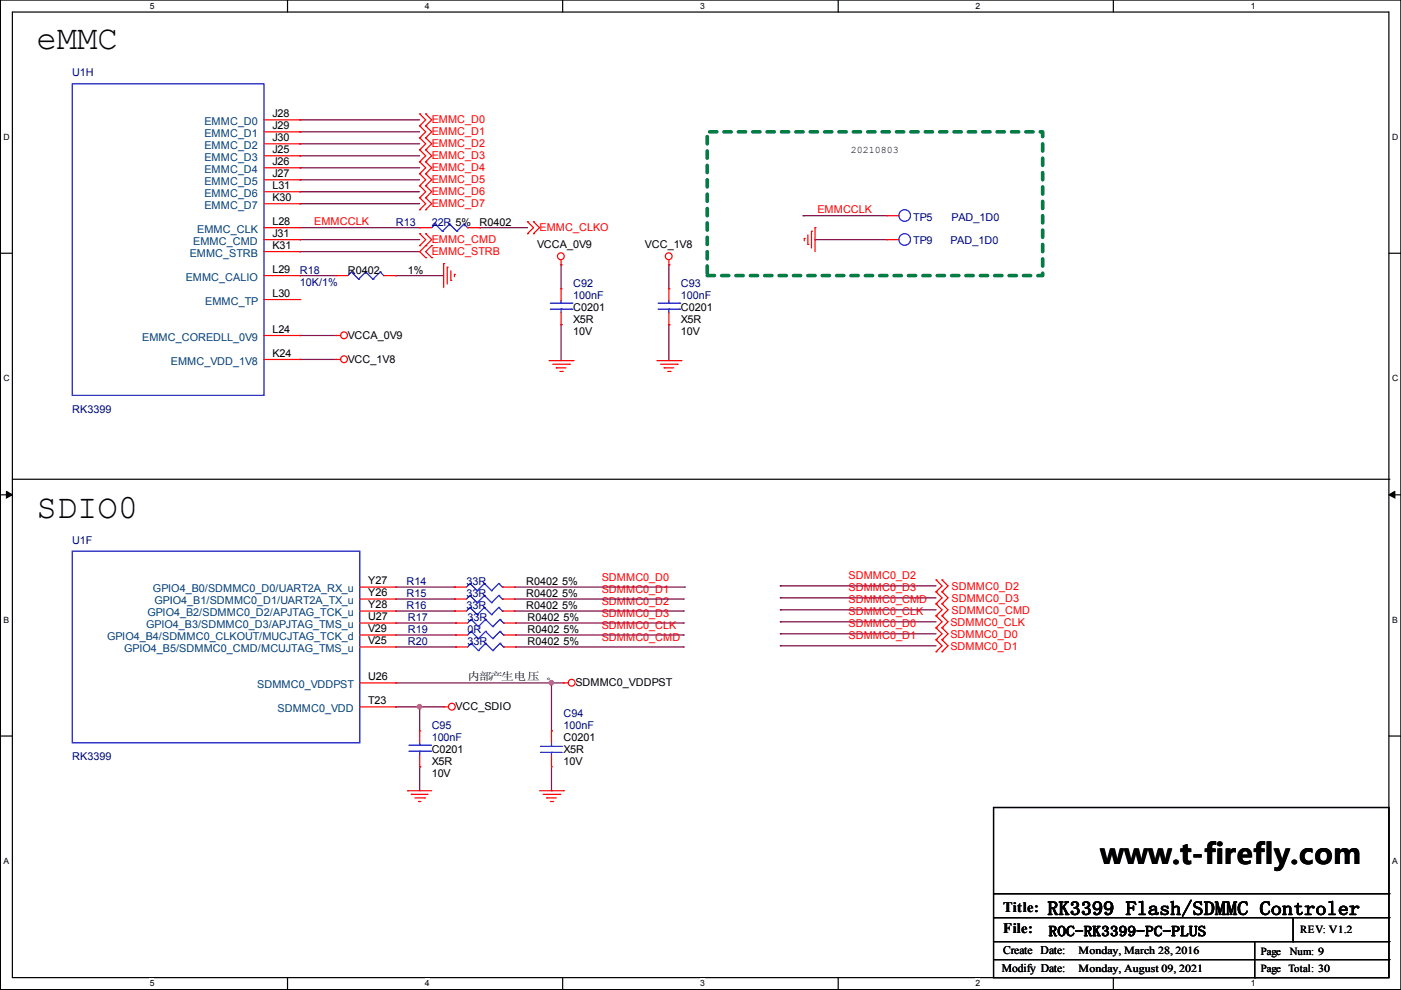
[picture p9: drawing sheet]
<svg xmlns="http://www.w3.org/2000/svg" width="297mm" height="210mm" viewBox="0 0 297 210" stroke-linecap="round" stroke-linejoin="round" font-family="sans-serif">
<path d="M.1 0h296.9v209.8h-296.9zM2.6 2.6h291.9v204.7h-291.9z" fill="none" stroke="#000" stroke-width=".25"/>
<g fill="#fff">
<path d="M31.8 .3h.9v1.9h-.9z"/>
<path d="M31.8 207.5h.9v2h-.9z"/>
</g>
<path d="M61 0v2.6M61 207.3v2.5" fill="none" stroke="#000" stroke-width=".25"/>
<g fill="#fff">
<path d="M90.1 .3h.9v1.9h-.9z"/>
<path d="M90.1 207.5h.9v2h-.9z"/>
</g>
<path d="M119.3 0v2.6M119.3 207.3v2.5" fill="none" stroke="#000" stroke-width=".25"/>
<g fill="#fff">
<path d="M148.4 .3h1v1.9h-1z"/>
<path d="M148.4 207.5h1v2h-1z"/>
</g>
<path d="M177.7 0v2.6M177.7 207.3v2.5" fill="none" stroke="#000" stroke-width=".25"/>
<g fill="#fff">
<path d="M206.8 .3h1v1.9h-1z"/>
<path d="M206.8 207.5h1v2h-1z"/>
</g>
<path d="M236.1 0v2.6M236.1 207.3v2.5" fill="none" stroke="#000" stroke-width=".25"/>
<g fill="#fff">
<path d="M265.2 .3h.9v1.9h-.9z"/>
<path d="M265.2 207.5h.9v2h-.9z"/>
<path d="M.8 28.1h1.1v2h-1.1z"/>
<path d="M295.1 28.1h1.2v2h-1.2z"/>
<path d="M.8 79.3h1.1v1.9h-1.1z"/>
<path d="M295.1 79.3h1.2v1.9h-1.2z"/>
</g>
<path d="M.1 53.7h2.5M294.5 53.7h2.5" fill="none" stroke="#000" stroke-width=".25"/>
<g fill="#fff">
<path d="M.8 130.5h1.1v1.9h-1.1z"/>
<path d="M295.1 130.5h1.1v1.9h-1.1z"/>
</g>
<path d="M.1 104.9h2.5M294.5 104.9h2.5" fill="none" stroke="#000" stroke-width=".25"/>
<path d="M1.4 104.2l1.2 .7-1.2 .7zM294.5 104.9l1.2-.7v1.4z" fill="#000" stroke="#000" stroke-width=".21"/>
<g fill="#fff">
<path d="M.8 181.6h1v2h-1z"/>
<path d="M295.1 181.6h1.1v2h-1.1z"/>
</g>
<g fill="none" stroke="#000" stroke-width=".25">
<path d="M2.6 101.6h291.9M294.5 101.6h.1M.1 156.1h2.5M294.5 156.1h2.5M210.7 171.2h83.8v36.1h-83.8zM210.7 189.5h83.8M210.7 194.6h83.8M210.7 199.7h83.8M266 199.7v7.6M274.2 199.7h.1M274.2 194.6v5.1M294.5 189.5h.1"/>
<path d="M294.5 194.6h.1M294.5 199.7h.1M210.7 203.5h83.8M266 207.3h.1M294.5 203.5h.1"/>
</g>
<path d="M149.9 28h71.2v30.4h-71.2z" fill="none" stroke="#007f3f" stroke-width=".76" stroke-dasharray="1.5 1.5"/>
<g fill="none" stroke="#7f003f" stroke-width=".25">
<path d="M63.6 25.4h.1M63.6 38.1h.1M63.6 35.6h.1M63.6 33h.1M63.6 30.5h.1M63.6 28h.1M63.6 25.4h25.4M63.6 38.1h25.4M63.6 35.6h25.4M63.6 33h25.4M63.6 30.5h25.4M63.6 28h25.4"/>
<path d="M63.6 50.8h.1M63.6 43.2h.1M63.6 40.7h.1M63.6 58.4h.1M63.6 53.4h.1M63.6 48.3h25.4M63.6 50.8h25.4M63.6 43.2h25.4M63.6 40.7h25.4M63.6 58.4h7.6M63.6 53.4h25.4M83.9 58.4h.1"/>
<path d="M83.9 58.4h10.2M89 48.3h.1M101.7 48.3h.1M101.7 48.3h10.1M119 56.1h.1M119 56.1v5.1M141.8 56.1h.1M141.8 56.1v5.1M170.3 45.7h.1M170.3 45.7h17.7M172.8 50.8h.1M172.8 50.8h15.2"/>
<path d="M63.6 71.1h.1M63.6 76.2h.1M63.6 71.1h7.6M63.6 76.2h7.6M119 68.8h.1M119 68.8v7.7M141.8 68.8h.1M141.8 68.8v7.7M83.9 137.2h12.7M83.9 127h12.5M83.9 124.5h12.5M83.9 134.6h12.7"/>
<path d="M83.9 129.6h12.5M83.9 132.1h12.7M96.4 127h.1M96.4 124.5h.1M96.4 129.6h.1M96.6 137.2h.1M96.6 134.6h.1M96.6 132.1h.1M109.1 127h35.8M109.1 124.5h36M109.1 129.6h35.8M109.3 137.2h35.6"/>
<path d="M109.3 134.6h35.6M109.3 132.1h35.6M144.9 129.6h.1M144.9 137.2h.1M144.9 132.1h.1M144.9 127h.1M144.9 134.6h.1M145.1 124.5h.1M165.4 124.2h.1M165.4 126.8h.1M165.4 129.3h.1M165.4 131.8h.1"/>
<path d="M165.4 134.4h.1M165.4 136.9h.1M165.4 124.2h33.1M165.4 126.8h33.1M165.4 129.3h33.1M165.4 131.8h33.1M165.4 134.4h33.1M165.4 136.9h33.1M83.9 149.9h.1M83.9 144.8h35.6M83.9 149.9h10.2M89 149.9h.1"/>
<path d="M89 149.9v5.1M116.9 144.8h.1M116.9 155h.1M116.9 144.8v10.2M89 162.6h.1M89 162.6v5.1M116.9 167.7h.1M116.9 162.6v5.1"/>
</g>
<g fill="#f0f" stroke="#f0f" stroke-width=".25">
<circle cx="116.9" cy="144.8" r=".47"/>
<circle cx="88.9" cy="149.8" r=".47"/>
</g>
<g fill="none" stroke="#f00" stroke-width=".25">
<path d="M56 25.4h7.6M56 28h7.6M56 30.5h7.6M56 33h7.6M56 35.6h7.6M56 38.1h7.6M63.6 25.4h.1M63.6 28h.1M63.6 30.5h.1M63.6 33h.1M63.6 35.6h.1M63.6 38.1h.1"/>
<path d="M89 26.7h.1M89 24.1h.1M89 29.2h.1M89 31.8h.1M89 34.3h.1M89 36.8h.1M89 39.4h.1M89 24.1l1.3 1.3-1.3 1.3M89 26.7l1.3 1.3-1.3 1.2M89 29.2l1.3 1.3-1.3 1.3M89 31.8l1.3 1.2-1.3 1.3M89 34.3l1.3 1.3-1.3 1.2"/>
<path d="M89 36.8l1.3 1.3-1.3 1.3M89 39.4l1.3 1.3-1.3 1.2M90.3 26.7h.1M90.3 24.1h.1M90.3 29.2h.1M90.3 31.8h.1M90.3 34.3h.1M90.3 36.8h.1M90.3 39.4h.1M90.3 24.1l1.2 1.3-1.2 1.3M90.3 26.7l1.2 1.3-1.2 1.2M90.3 29.2l1.2 1.3-1.2 1.3"/>
<path d="M90.3 31.8l1.2 1.2-1.2 1.3M90.3 34.3l1.2 1.3-1.2 1.2M90.3 36.8l1.2 1.3-1.2 1.3M90.3 39.4l1.2 1.3-1.2 1.2M56 58.4h7.6M56 53.4h7.6M56 48.3h7.6M56 50.8h7.6M56 40.7h7.6M56 43.2h7.6M63.6 53.4h.1M63.6 48.3h.1"/>
<path d="M63.6 50.8h.1M63.6 40.7h.1M63.6 43.2h.1M63.6 58.4h.1M71.2 58.4h.1M71.2 58.4h2.5M81.4 58.4h2.5M83.9 58.4h.1M89 52.1h.1M89 49.5h.1M89 41.9h.1M89 44.5h.1"/>
<path d="M89 48.3h.1M89 49.5l1.3 1.3-1.3 1.3M89 41.9l1.3 1.3-1.3 1.3M89 48.3h2.5M90.3 52.1h.1M90.3 49.5h.1M90.3 41.9h.1M90.3 44.5h.1M90.3 54.6h.1M90.3 49.5l1.2 1.3-2.5 2.6 1.3 1.2M90.3 41.9l1.2 1.3-1.2 1.3M91.5 54.6h.1"/>
<path d="M91.5 52.1h.1M91.5 52.1l-1.2 1.3 1.2 1.2M94.1 55.9h.1M94.1 55.9v5.1M94.8 56.7h.1M94.8 56.7v3.5M95.6 59.5h.1M95.6 57.4v2.1M96.4 58.2h.1M96.4 58.2v.5M99.1 48.3h2.6M101.7 48.3h.1"/>
<path d="M111.8 49.5h.1M111.8 47h.1M111.8 47l1.3 1.3-1.3 1.2M113.1 49.5h.1M113.1 47h.1M113.1 47l1.3 1.3-1.3 1.2M119 56.1h.1M119 55.1v1M141.8 56.1h.1M141.8 55.1v1M170.5 50.6h.1M170.5 50.6v.5"/>
<path d="M171.3 51.8h.1M171.3 49.8v2M172 49h.1M172 49v3.6M172.8 48.3h.1M172.8 48.3v5.1M188 45.7h.1M188 50.8h.1M188 50.8h2.6M188 45.7h2.6M56 76.2h7.6M56 71.1h7.6"/>
<path d="M56 63.5h7.6M63.6 76.2h.1M63.6 63.5h.1M63.6 71.1h.1M71.2 76.2h.1M71.2 71.1h.1M71.2 76.2h1M71.2 71.1h1M116.4 76.5h5.1M117.2 77.2h3.5M117.9 78h.1M117.9 78h2.1"/>
<path d="M118.7 78.8h.5M119 61.2h.1M119 68.8h.1M119 61.2v2.6M119 66.3v2.5M119.2 78.8h.1M120.7 77.2h.1M121.5 76.5h.1M139.3 76.5h5.1M140 77.2h3.6M140.8 78h.1M140.8 78h2"/>
<path d="M141.6 78.8h.5M141.8 61.2h.1M141.8 68.8h.1M141.8 61.2v2.6M141.8 66.3v2.5M142.1 78.8h.1M143.6 77.2h.1M144.4 76.5h.1M76.3 129.6h7.6M76.3 127h7.6M76.3 124.5h7.6M76.3 134.6h7.6"/>
<path d="M76.3 137.2h7.6M76.3 132.1h7.6M83.9 124.5h.1M83.9 127h.1M83.9 129.6h.1M83.9 132.1h.1M83.9 134.6h.1M83.9 137.2h.1M96.4 129.6h.1M96.4 127h.1M96.4 124.5h.1M96.4 129.6h2.5"/>
<path d="M96.4 127h2.5M96.4 124.5h2.5M96.6 134.6h.1M96.6 137.2h.1M96.6 132.1h.1M96.6 134.6h2.5M96.6 137.2h2.5M96.6 132.1h2.5M106.5 129.6h2.6M106.5 127h2.6M106.5 124.5h2.6M106.8 134.6h2.5"/>
<path d="M106.8 137.2h2.5M106.8 132.1h2.5M109.1 129.6h.1M109.1 127h.1M109.1 124.5h.1M109.3 134.6h.1M109.3 137.2h.1M109.3 132.1h.1M198.5 123h.1M198.5 125.5h.1M198.5 128h.1M198.5 130.6h.1"/>
<path d="M198.5 133.1h.1M198.5 135.7h.1M198.5 138.2h.1M198.5 123l1.2 1.2-1.2 1.3M198.5 125.5l1.2 1.3-1.2 1.2M198.5 128l1.2 1.3-1.2 1.3M198.5 130.6l1.2 1.2-1.2 1.3M198.5 133.1l1.2 1.3-1.2 1.3M198.5 135.7l1.2 1.2-1.2 1.3M199.7 123h.1M199.7 125.5h.1M199.7 128h.1"/>
<path d="M199.7 130.6h.1M199.7 133.1h.1M199.7 135.7h.1M199.7 138.2h.1M199.7 123l1.3 1.2-1.3 1.3M199.7 125.5l1.3 1.3-1.3 1.2M199.7 128l1.3 1.3-1.3 1.3M199.7 130.6l1.3 1.2-1.3 1.3M199.7 133.1l1.3 1.3-1.3 1.3M199.7 135.7l1.3 1.2-1.3 1.3M76.3 149.9h7.6M76.3 144.8h7.6"/>
<path d="M83.9 149.9h.1M83.9 144.8h.1M89 155h.1M89 155v2.5M94.1 149.9h.1M94.1 149.9h1M116.9 155h.1M116.9 155v2.5M119.5 144.8h.1M119.5 144.8h1M86.4 167.7h.1M86.4 167.7h5.1"/>
<path d="M87.2 168.4h.1M87.2 168.4h3.6M88 169.2h2M88.7 169.9h.1M88.7 169.9h.5M89 162.6h.1M89 160v2.6M90 169.2h.1M114.4 167.7h5.1M115.1 168.4h3.6M115.9 169.2h.1M115.9 169.2h2"/>
<path d="M116.7 169.9h.5M116.9 162.6h.1M116.9 160v2.6M117.2 169.9h.1M118.7 168.4h.1M119.5 167.7h.1"/>
<circle cx="118.9" cy="54.3" r=".72"/>
<circle cx="141.8" cy="54.3" r=".72"/>
<circle cx="72.9" cy="71.1" r=".72"/>
<circle cx="72.9" cy="76.2" r=".72"/>
<circle cx="95.8" cy="149.8" r=".72"/>
<circle cx="121.2" cy="144.8" r=".72"/>
</g>
<g fill="none" stroke="#00f" stroke-width=".25">
<path d="M15.3 17.8h40.7v66h-40.7zM74.5 57.7h.1M74.5 57.7l-.8 .7M74.5 57.7l1.5 1.5M76 59.2h.1M77.6 57.7h.1M77.6 57.7l-1.6 1.5M77.6 57.7l1.5 1.5M79.1 59.2h.1M80.6 57.7h.1M80.6 57.7l-1.5 1.5M80.6 57.7l.8 .7"/>
<path d="M81.4 58.4h.1M92.3 47.5h.1M92.3 47.5l-.8 .8M92.3 47.5l1.5 1.5M93.8 49h.1M95.3 47.5h.1M95.3 47.5l-1.5 1.5M95.3 47.5l1.6 1.5M96.9 49h.1M98.4 47.5h.1M98.4 47.5l-1.5 1.5M98.4 47.5l.7 .8"/>
<path d="M99.1 48.3h.1M116.7 65.5h4.5M116.7 64.3h4.5M119 64.3h.1M119 65.5h.1M119 63.8v.5M119 65.5v.8M121.2 65.5h.1M121.2 64.3h.1M139.5 65.5h4.6M139.5 64.3h4.6M141.8 64.3h.1"/>
<path d="M141.8 65.5h.1M141.8 63.8v.5M141.8 65.5v.8M144.1 65.5h.1M144.1 64.3h.1M15.3 116.9h61v40.6h-61zM99.7 128.8h.1M99.7 126.3h.1M99.7 123.7h.1M99.7 128.8l-.8 .8M99.7 128.8l1.5 1.5M99.7 126.3l-.8 .7"/>
<path d="M99.7 126.3l1.5 1.5M99.7 123.7l-.8 .8M99.7 123.7l1.5 1.5M99.9 133.9h.1M99.9 136.4h.1M99.9 131.3h.1M99.9 133.9l-.8 .7M99.9 133.9l1.5 1.5M99.9 136.4l-.8 .8M99.9 136.4l1.5 1.5M99.9 131.3l-.8 .8M99.9 131.3l1.5 1.6"/>
<path d="M101.2 130.3h.1M101.2 127.8h.1M101.2 125.2h.1M101.4 135.4h.1M101.4 137.9h.1M101.4 132.9h.1M102.7 128.8h.1M102.7 126.3h.1M102.7 123.7h.1M102.7 128.8l-1.5 1.5M102.7 128.8l1.5 1.5M102.7 126.3l-1.5 1.5"/>
<path d="M102.7 126.3l1.5 1.5M102.7 123.7l-1.5 1.5M102.7 123.7l1.5 1.5M103 133.9h.1M103 136.4h.1M103 131.3h.1M103 133.9l-1.6 1.5M103 133.9l1.5 1.5M103 136.4l-1.6 1.5M103 136.4l1.5 1.5M103 131.3l-1.6 1.6M103 131.3l1.5 1.6"/>
<path d="M104.2 130.3h.1M104.2 127.8h.1M104.2 125.2h.1M104.5 135.4h.1M104.5 137.9h.1M104.5 132.9h.1M105.7 128.8h.1M105.7 126.3h.1M105.7 123.7h.1M105.7 128.8l-1.5 1.5M105.7 128.8l.8 .8M105.7 126.3l-1.5 1.5"/>
<path d="M105.7 126.3l.8 .7M105.7 123.7l-1.5 1.5M105.7 123.7l.8 .8M106 133.9h.1M106 136.4h.1M106 131.3h.1M106 133.9l-1.5 1.5M106 133.9l.8 .7M106 136.4l-1.5 1.5M106 136.4l.8 .8M106 131.3l-1.5 1.6M106 131.3l.8 .8"/>
<path d="M106.5 129.6h.1M106.5 127h.1M106.5 124.5h.1M106.8 134.6h.1M106.8 137.2h.1M106.8 132.1h.1M86.7 159.3h4.6M86.7 158h4.6M89 158h.1M89 159.3h.1M89 157.5v.5M89 159.3v.7"/>
<path d="M91.3 159.3h.1M91.3 158h.1M114.6 158.3h.1M114.6 159.5h.1M114.6 158.3h4.6M114.6 159.5h4.6M116.9 159.5h.1M116.9 158.3h.1M116.9 157.5v.8M116.9 159.5v.5"/>
<circle cx="191.8" cy="45.7" r="1.23"/>
<circle cx="191.8" cy="50.8" r="1.23"/>
</g>
<g font-size="7.2">
<text x="7.7" y="10.4">eMMC</text>
<text x="7.7" y="109.7">SDIO0</text>
</g>
<text font-size="6" x="233.3" y="183.2">www.t-firefly.com</text>
<text font-size="4.1" x="222.1" y="194">RK3399 Flash/SDMMC Controler</text>
<g font-size="3">
<text x="212.7" y="193.3">Title:</text>
<text x="212.7" y="197.9">File:</text>
<text x="222.3" y="198.5">ROC-RK3399-PC-PLUS</text>
</g>
<g font-size="2.5">
<text x="212.7" y="202.4">Create Date:</text>
<text x="212.4" y="206.2">Modify Date:</text>
</g>
<g font-size="2.3" fill="#00007f">
<text x="15.3" y="16.2">U1H</text>
<text x="83.9" y="47.9">R13</text>
<text x="91.5" y="47.9">22R 5%</text>
<text x="193.6" y="46.9">TP5</text>
<text x="201.8" y="46.9">PAD_1D0</text>
<text x="193.6" y="51.7">TP9</text>
<text x="201.5" y="51.7">PAD_1D0</text>
<text x="63.6" y="58.1">R18</text>
<text x="63.6" y="60.6">10K/1%</text>
<text x="121.5" y="60.9">C92</text>
<text x="121.5" y="63.4">100nF</text>
<text x="144.4" y="60.9">C93</text>
<text x="144.4" y="63.4">100nF</text>
<text x="15.3" y="87.6">RK3399</text>
<text x="15.3" y="115.2">U1F</text>
<text x="86.2" y="124.1">R14</text>
<text x="98.9" y="124.1">33R</text>
<text x="86.2" y="129.2">R16</text>
<text x="86.2" y="126.7">R15</text>
<text x="86.4" y="131.8">R17</text>
<text x="98.9" y="129.2">33R</text>
<text x="98.9" y="126.7">33R</text>
<text x="99.1" y="131.8">33R</text>
<text x="86.4" y="134.3">R19</text>
<text x="86.4" y="136.8">R20</text>
<text x="99.1" y="134.3">0R</text>
<text x="99.1" y="136.8">33R</text>
<text x="91.5" y="154.6">C95</text>
<text x="119.5" y="152.1">C94</text>
<text x="119.5" y="154.6">100nF</text>
<text x="15.3" y="161.2">RK3399</text>
<text x="91.5" y="157.2">100nF</text>
</g>
<g font-size="2.3" fill="#003f7f">
<text x="43.3" y="26.5">EMMC_D0</text>
<text x="43.3" y="29.1">EMMC_D1</text>
<text x="43.3" y="31.6">EMMC_D2</text>
<text x="43.3" y="34.1">EMMC_D3</text>
<text x="43.3" y="36.7">EMMC_D4</text>
<text x="43.3" y="39.2">EMMC_D5</text>
<text x="43.3" y="41.8">EMMC_D6</text>
<text x="43.3" y="44.3">EMMC_D7</text>
<text x="41" y="51.9">EMMC_CMD</text>
<text x="41.8" y="49.4">EMMC_CLK</text>
<text x="39.4" y="59.5">EMMC_CALIO</text>
<text x="40.2" y="54.5">EMMC_STRB</text>
<text x="43.5" y="64.6">EMMC_TP</text>
<text x="30.1" y="72.2">EMMC_COREDLL_0V9</text>
<text x="36.2" y="77.3">EMMC_VDD_1V8</text>
<text x="32.4" y="125.6">GPIO4_B0/SDMMC0_D0/UART2A_RX_u</text>
<text x="31.2" y="130.7">GPIO4_B2/SDMMC0_D2/APJTAG_TCK_u</text>
<text x="32.8" y="128.1">GPIO4_B1/SDMMC0_D1/UART2A_TX_u</text>
<text x="22.7" y="135.7">GPIO4_B4/SDMMC0_CLKOUT/MUCJTAG_TCK_d</text>
<text x="31" y="133.2">GPIO4_B3/SDMMC0_D3/APJTAG_TMS_u</text>
<text x="26.3" y="138.3">GPIO4_B5/SDMMC0_CMD/MCUJTAG_TMS_u</text>
<text x="54.5" y="145.9">SDMMC0_VDDPST</text>
<text x="58.8" y="151">SDMMC0_VDD</text>
</g>
<g font-size="2.3">
<text x="57.7" y="24.8">J28</text>
<text x="57.7" y="27.4">J29</text>
<text x="57.7" y="29.9">J30</text>
<text x="57.7" y="32.4">J25</text>
<text x="57.7" y="35">J26</text>
<text x="57.7" y="37.5">J27</text>
<text x="57.7" y="40.1">L31</text>
<text x="57.7" y="47.7">L28</text>
<text x="57.7" y="42.6">K30</text>
<text x="101.7" y="47.9">R0402</text>
<text x="57.7" y="52.8">K31</text>
<text x="57.7" y="50.2">J31</text>
<text x="113.9" y="52.5">VCCA_0V9</text>
<text x="136.7" y="52.5">VCC_1V8</text>
<text x="57.7" y="57.8">L29</text>
<text x="73.7" y="58.1">R0402</text>
<text x="86.4" y="58.1">1%</text>
<text x="57.7" y="62.9">L30</text>
<text x="121.5" y="66">C0201</text>
<text x="144.4" y="66">C0201</text>
<text x="57.7" y="70.5">L24</text>
<text x="73.7" y="71.8">VCCA_0V9</text>
<text x="121.5" y="68.5">X5R</text>
<text x="121.5" y="71">10V</text>
<text x="144.4" y="68.5">X5R</text>
<text x="144.4" y="71">10V</text>
<text x="57.7" y="75.6">K24</text>
<text x="73.7" y="76.9">VCC_1V8</text>
<text x="78.1" y="123.9">Y27</text>
<text x="111.6" y="124.1">R0402 5%</text>
<text x="78.1" y="126.4">Y26</text>
<text x="78.1" y="129">Y28</text>
<text x="78.1" y="131.5">U27</text>
<text x="111.6" y="129.2">R0402 5%</text>
<text x="111.6" y="126.7">R0402 5%</text>
<text x="111.8" y="131.8">R0402 5%</text>
<text x="78.1" y="134">V29</text>
<text x="78.1" y="136.6">V25</text>
<text x="111.8" y="134.3">R0402 5%</text>
<text x="111.8" y="136.8">R0402 5%</text>
<text x="78.1" y="149.3">T23</text>
<text x="78.1" y="144.2">U26</text>
<text x="99.1" y="144.2">内部产生电压 。</text>
<text x="122" y="145.5">SDMMC0_VDDPST</text>
<text x="96.6" y="150.6">VCC_SDIO</text>
<text x="91.5" y="159.7">C0201</text>
<text x="119.5" y="157.2">C0201</text>
<text x="119.5" y="159.7">X5R</text>
<text x="91.5" y="162.2">X5R</text>
<text x="91.5" y="164.8">10V</text>
<text x="119.5" y="162.2">10V</text>
<text x="275.7" y="197.9">REV: V1.2</text>
<text x="228.7" y="202.2">Monday, March 28, 2016</text>
<text x="267.3" y="202.5">Page</text>
<text x="273.5" y="202.5">Num: 9</text>
<text x="228.7" y="206">Monday, August 09, 2021</text>
<text x="267.3" y="206">Page</text>
<text x="273.2" y="206">Total: 30</text>
</g>
<g font-size="2.3" fill="#f00">
<text x="91.5" y="26.1">EMMC_D0</text>
<text x="91.5" y="28.6">EMMC_D1</text>
<text x="91.5" y="31.2">EMMC_D2</text>
<text x="91.5" y="33.7">EMMC_D3</text>
<text x="91.5" y="36.3">EMMC_D4</text>
<text x="91.5" y="38.8">EMMC_D5</text>
<text x="91.5" y="41.3">EMMC_D6</text>
<text x="66.6" y="47.8">EMMCCLK</text>
<text x="91.5" y="43.9">EMMC_D7</text>
<text x="173.3" y="45.2">EMMCCLK</text>
<text x="91.5" y="51.5">EMMC_CMD</text>
<text x="114.4" y="49">EMMC_CLKO</text>
<text x="91.5" y="54">EMMC_STRB</text>
<text x="127.6" y="123.1">SDMMC0_D0</text>
<text x="127.6" y="125.7">SDMMC0_D1</text>
<text x="179.9" y="122.9">SDMMC0_D2</text>
<text x="179.9" y="125.4">SDMMC0_D3</text>
<text x="201.8" y="125.2">SDMMC0_D2</text>
<text x="127.6" y="128.2">SDMMC0_D2</text>
<text x="127.6" y="130.7">SDMMC0_D3</text>
<text x="179.9" y="127.9">SDMMC0_CMD</text>
<text x="179.9" y="130.5">SDMMC0_CLK</text>
<text x="201.8" y="127.7">SDMMC0_D3</text>
<text x="201.8" y="130.2">SDMMC0_CMD</text>
<text x="127.6" y="135.8">SDMMC0_CMD</text>
<text x="127.6" y="133.3">SDMMC0_CLK</text>
<text x="179.9" y="133">SDMMC0_D0</text>
<text x="179.9" y="135.6">SDMMC0_D1</text>
<text x="201.5" y="132.8">SDMMC0_CLK</text>
<text x="201.5" y="135.3">SDMMC0_D0</text>
<text x="201.5" y="137.9">SDMMC0_D1</text>
</g>
<text font-size="2.1" x="180.4" y="32.4">20210803</text>
<g font-size="1.8">
<text x="31.7" y="1.9">5</text>
<text x="90.1" y="1.9">4</text>
<text x="148.4" y="1.9">3</text>
<text x="206.8" y="1.9">2</text>
<text x="265.2" y="1.9">1</text>
<text x=".8" y="29.7">D</text>
<text x="295.1" y="29.7">D</text>
<text x=".8" y="80.9">C</text>
<text x="295.1" y="80.9">C</text>
<text x=".8" y="132.1">B</text>
<text x="295.1" y="132.1">B</text>
<text x=".8" y="183.2">A</text>
<text x="295.1" y="183.2">A</text>
<text x="31.7" y="209.1">5</text>
<text x="90.1" y="209.1">4</text>
<text x="148.4" y="209.1">3</text>
<text x="206.8" y="209.1">2</text>
<text x="265.2" y="209.1">1</text>
</g>
</svg>
